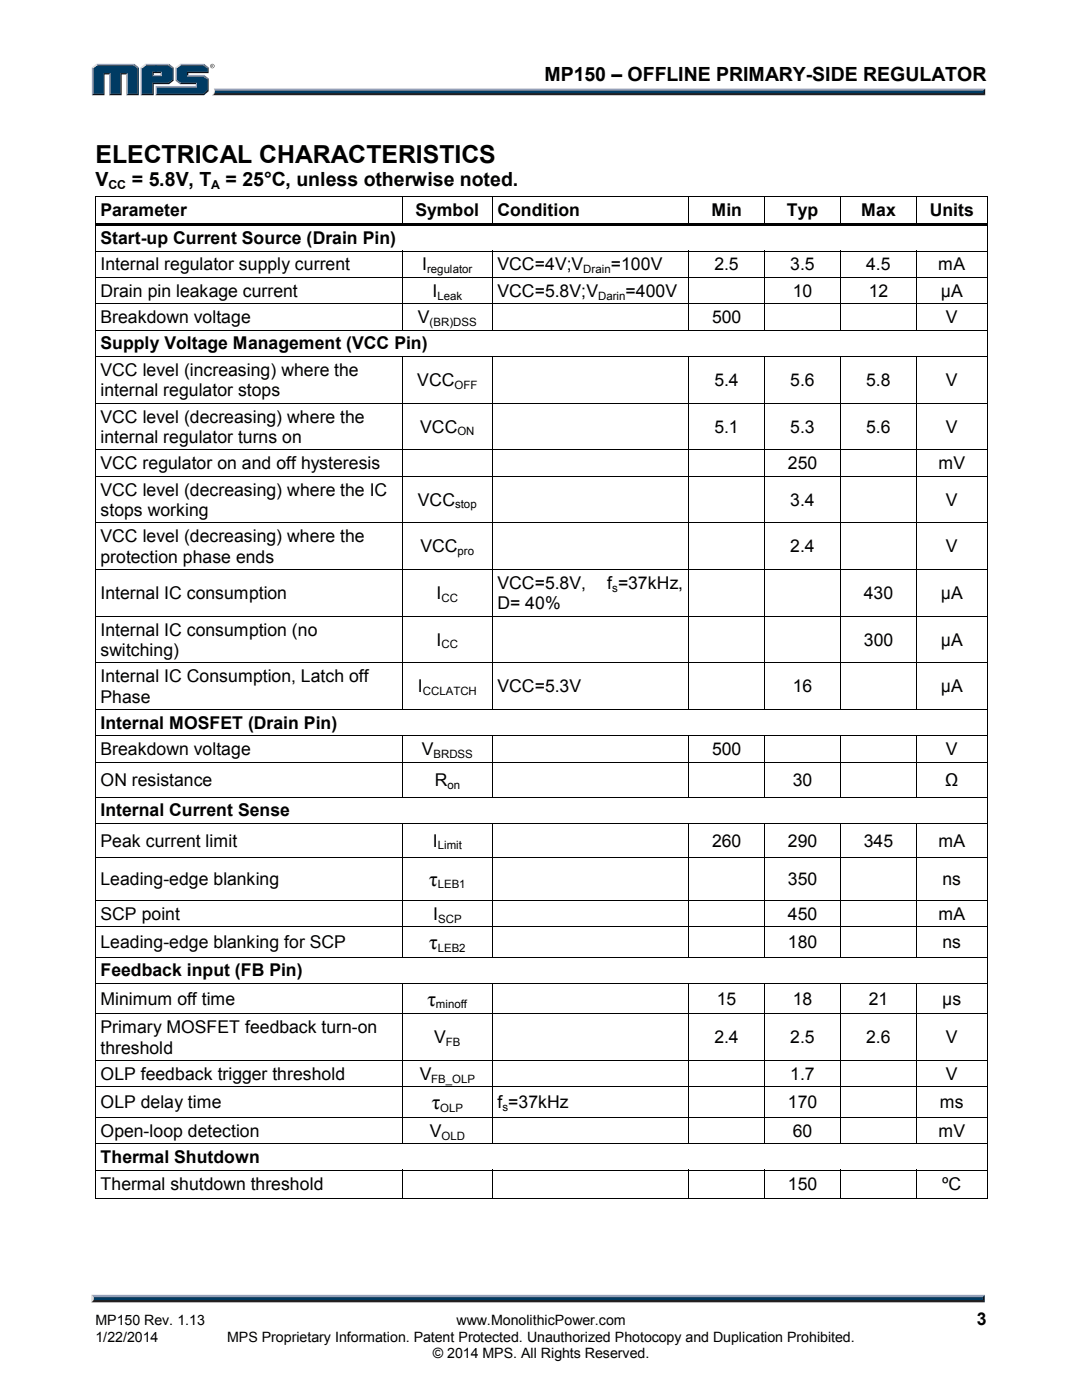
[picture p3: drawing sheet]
<svg xmlns="http://www.w3.org/2000/svg" width="216mm" height="279mm" viewBox="0 0 216 279" stroke-linecap="round" stroke-linejoin="round" font-family="sans-serif">
<path d="M42.7 17.7h153.9l-.4 .7h-153.4z" fill="#94a0b9"/>
<path d="M42.8 18.4h153.4l.4 .6h-154.3l.4-.2z" fill="#231f20"/>
<path d="M196.2 18.1l.4-.4v1.3l-.4-.4z" fill="#001339"/>
<path d="M42.9 18.1h153.3v.5h-153.4z" fill="#003b63"/>
<path d="M42.7 17.7l.2 .5a.79 .79 0 0 1-.6 .8l.1-.1a1.23 1.23 0 0 0 .3-1.2z" fill="#dcddde"/>
<path d="M30.4 15.2l.3-.3h1.3l.3 .3z" fill="#94a0b9"/>
<g fill="#003b63">
<path d="M18.6 13.6l.8-.6h7.2l.8 .6v5.1h-2v-4.1h-1.4v4.1h-2v-4.1h-1.4v4.1h-2z"/>
<path d="M28.3 13.6l.8-.6h2.2v1.3h-.9v.9h1.9v-.9h-1.3v-1.3h2.6l.8 .6v2.3l-.8 .6h-3.2v2.2h-2.1z"/>
<path d="M31.3 17.4h8v-.9h-3.2l-.9-.6v-2.3l.9-.6h4.4l.9 .6v.7h-4.1v.9h3.2l.9 .6v2.2l-.9 .7h-9.2z"/>
</g>
<path d="M35.9 12.9h4.8" fill="none" stroke="#94a0b9" stroke-width=".26"/>
<path d="M35 13.4l.9-.7 .2 .3-.8 .6z" fill="#dcddde"/>
<path d="M35.1 13.4v2.7" fill="none" stroke="#94a0b9" stroke-width=".27"/>
<path d="M35 16.1l.3-.2 .8 .6-.2 .3z" fill="#547194"/>
<path d="M35.9 16.7h3.4" fill="none" stroke="#001339" stroke-width=".26"/>
<g fill="#94a0b9">
<path d="M31 17.2h8.1v-.4l.2-.3v.9h-8z"/>
<path d="M31 17.2l.3 .2v1.3l-.3 .3z"/>
</g>
<path d="M37.3 14.3h4.1v-.7l.2-.2v1.2h-4v.3l-.3 .3z" fill="#001339"/>
<path d="M37.3 15.1h3.4" fill="none" stroke="#94a0b9" stroke-width=".26"/>
<path d="M40.7 14.9l.9 .8-.2 .1-.9-.6z" fill="#547194"/>
<g fill="#001339">
<path d="M31 19l.3-.3h9.2l.9-.7v-2.2l.2-.1v2.5l-.9 .8z"/>
<path d="M30.4 16.5h3.2l.8-.6v-2.3l.2-.2v2.7l-.9 .7h-3v2.2h-2.6l.2-.3h2.1z"/>
</g>
<path d="M33.7 12.7l.9 .7-.2 .2-.8-.6z" fill="#547194"/>
<path d="M29 12.9h4.7" fill="none" stroke="#94a0b9" stroke-width=".26"/>
<path d="M28.1 13.4l.9-.7 .1 .3-.8 .6z" fill="#dcddde"/>
<path d="M28.2 13.4v5.6" fill="none" stroke="#94a0b9" stroke-width=".27"/>
<path d="M32 14.6l.3-.3v.9l-.3-.3z" fill="#94a0b9"/>
<g fill="#001339">
<path d="M30.4 14.3h1.9l-.3 .3h-1.3v.3l-.3 .3z"/>
<path d="M27.4 13.6l.3-.2v5.6h-2.5l.2-.3h2z"/>
</g>
<path d="M26.8 12.7l.9 .7-.3 .2-.8-.6z" fill="#547194"/>
<path d="M19.2 12.9h7.6" fill="none" stroke="#94a0b9" stroke-width=".26"/>
<path d="M18.3 13.4l.9-.7 .2 .3-.8 .6z" fill="#dcddde"/>
<path d="M18.5 13.4v5.6" fill="none" stroke="#94a0b9" stroke-width=".27"/>
<path d="M20.6 14.6h1.4l-.2 .3h-.9v4.1h-2.6l.3-.3h2z" fill="#001339"/>
<path d="M21.9 14.6v4.4" fill="none" stroke="#94a0b9" stroke-width=".27"/>
<path d="M24 14.6h1.4l-.2 .3h-.9v4.1h-2.5l.2-.3h2z" fill="#001339"/>
<path d="M25.3 14.6v4.4" fill="none" stroke="#94a0b9" stroke-width=".27"/>
<path d="M40.7 12.7l.9 .7-.2 .2-.9-.6z" fill="#547194"/>
<g fill="#231f20">
<path d="M18.7 259.2h177.4l.4 .7h-178.3z"/>
<path d="M41.9 13.2a.45 .45 0 0 1 .9 0 .45 .45 0 0 1-.9 0zM42 13.2a.37 .37 0 0 0 .7 0 .37 .37 0 0 0-.7 0zM42.2 12.9l.3 .1 .1 .4-.3-.2-.1 .2zM42.3 13v.2l.1-.1z"/>
</g>
<path d="M18.3 258.4h178.2l-.4 .8h-177.4z" fill="#94a0b9"/>
<path d="M196.5 258.4v1.5l-.4-.4v-.6z" fill="#001339"/>
<path d="M18.7 258.9h177.4v.6h-177.4z" fill="#003b63"/>
<path d="M18.2 258.4l.5 .5v.5l-.5 .5z" fill="#dcddde"/>
<g fill="#000">
<path d="M19 39.2h.1v.6h-.1zM80.2 39.2h.2v.6h-.2zM98.2 39.2h.1v.6h-.1zM137.3 39.2h.2v.6h-.2zM152.4 39.2h.2v.6h-.2zM167.6 39.2h.2v.6h-.2zM182.8 39.2h.2v.6h-.2zM196.9 39.2h.2v.6h-.2zM196.9 39.2h.2v.1h-.2zM19 44.4h.1v1.1h-.1zM19 50h.1v.7h-.1zM19 55.3h.1v.7h-.1z"/>
<path d="M19.1 44.5h177.8v.5h-177.8zM80.2 50h.2v.7h-.2zM80.2 55.3h.2v.7h-.2zM98.2 50h.1v.7h-.1zM98.2 55.3h.1v.7h-.1zM137.3 50h.2v.7h-.2zM137.3 55.3h.2v.7h-.2zM152.4 50h.2v.7h-.2zM152.4 55.3h.2v.7h-.2zM167.6 50h.2v.7h-.2zM167.6 55.3h.2v.7h-.2zM182.8 50h.2v.7h-.2z"/>
<path d="M182.8 55.3h.2v.7h-.2zM196.9 44.4h.2v1.1h-.2zM196.9 50h.2v.7h-.2zM196.9 55.3h.2v.7h-.2zM19 60.5h.1v.7h-.1zM19 65.8h.1v.7h-.1zM19 71.1h.1v.7h-.1zM80.2 60.5h.2v.7h-.2zM80.2 71.1h.2v.7h-.2zM98.2 60.5h.1v.7h-.1zM98.2 71.1h.1v.7h-.1zM137.3 60.5h.2v.7h-.2z"/>
<path d="M137.3 71.1h.2v.7h-.2zM152.4 60.5h.2v.7h-.2zM152.4 71.1h.2v.7h-.2zM167.6 60.5h.2v.7h-.2zM167.6 71.1h.2v.7h-.2zM182.8 60.5h.2v.7h-.2zM182.8 71.1h.2v.7h-.2zM196.9 60.5h.2v.7h-.2zM196.9 65.8h.2v.7h-.2zM196.9 71.1h.2v.7h-.2zM19 80.4h.1v.7h-.1zM19 89.7h.1v.7h-.1z"/>
<path d="M19 95h.1v.6h-.1zM80.2 80.4h.2v.7h-.2zM80.2 89.7h.2v.7h-.2zM80.2 95h.2v.6h-.2zM98.2 80.4h.1v.7h-.1zM98.2 89.7h.1v.7h-.1zM98.2 95h.1v.6h-.1zM137.3 80.4h.2v.7h-.2zM137.3 89.7h.2v.7h-.2zM137.3 95h.2v.6h-.2zM152.4 80.4h.2v.7h-.2zM152.4 89.7h.2v.7h-.2z"/>
<path d="M152.4 95h.2v.6h-.2zM167.6 80.4h.2v.7h-.2zM167.6 89.7h.2v.7h-.2zM167.6 95h.2v.6h-.2zM182.8 80.4h.2v.7h-.2zM182.8 89.7h.2v.7h-.2zM182.8 95h.2v.6h-.2zM196.9 80.4h.2v.7h-.2zM196.9 89.7h.2v.7h-.2zM196.9 95h.2v.6h-.2zM19 104.3h.1v.6h-.1zM19 113.6h.1v.7h-.1z"/>
<path d="M80.2 104.3h.2v.6h-.2zM80.2 113.6h.2v.7h-.2zM98.2 104.3h.1v.6h-.1zM98.2 113.6h.1v.7h-.1zM137.3 104.3h.2v.6h-.2zM137.3 113.6h.2v.7h-.2zM152.4 104.3h.2v.6h-.2zM152.4 113.6h.2v.7h-.2zM167.6 104.3h.2v.6h-.2zM167.6 113.6h.2v.7h-.2zM182.8 104.3h.2v.6h-.2zM182.8 113.6h.2v.7h-.2z"/>
<path d="M196.9 104.3h.2v.6h-.2zM196.9 113.6h.2v.7h-.2zM19 122.9h.1v.7h-.1zM19 132.2h.1v.7h-.1zM80.2 122.9h.2v.7h-.2zM80.2 132.2h.2v.7h-.2zM98.2 122.9h.1v.7h-.1zM98.2 132.2h.1v.7h-.1zM137.3 122.9h.2v.7h-.2zM137.3 132.2h.2v.7h-.2zM152.4 122.9h.2v.7h-.2zM152.4 132.2h.2v.7h-.2z"/>
<path d="M167.6 122.9h.2v.7h-.2zM167.6 132.2h.2v.7h-.2zM182.8 122.9h.2v.7h-.2zM182.8 132.2h.2v.7h-.2zM196.9 122.9h.2v.7h-.2zM196.9 132.2h.2v.7h-.2zM19 141.5h.1v.7h-.1zM19 146.8h.1v.6h-.1zM19 152h.1v.7h-.1zM19 159h.1v.7h-.1zM80.2 146.8h.2v.6h-.2zM80.2 152h.2v.7h-.2z"/>
<path d="M98.2 146.8h.1v.6h-.1zM98.2 152h.1v.7h-.1zM137.3 146.8h.2v.6h-.2zM137.3 152h.2v.7h-.2zM152.4 146.8h.2v.6h-.2zM152.4 152h.2v.7h-.2zM167.6 146.8h.2v.6h-.2zM167.6 152h.2v.7h-.2zM182.8 146.8h.2v.6h-.2zM182.8 152h.2v.7h-.2zM196.9 141.5h.2v.7h-.2zM196.9 146.8h.2v.6h-.2z"/>
<path d="M196.9 152h.2v.7h-.2zM196.9 159h.2v.7h-.2zM19 164.3h.1v.7h-.1zM19 171h.1v.7h-.1zM80.2 164.3h.2v.7h-.2zM80.2 171h.2v.7h-.2zM98.2 164.3h.1v.7h-.1zM98.2 171h.1v.7h-.1zM137.3 164.3h.2v.7h-.2zM137.3 171h.2v.7h-.2zM152.4 164.3h.2v.7h-.2zM152.4 171h.2v.7h-.2z"/>
<path d="M167.6 164.3h.2v.7h-.2zM167.6 171h.2v.7h-.2zM182.8 164.3h.2v.7h-.2zM182.8 171h.2v.7h-.2zM196.9 164.3h.2v.7h-.2zM196.9 171h.2v.7h-.2zM19 179.6h.1v.7h-.1zM19 184.9h.1v.6h-.1zM19 191h.1v.6h-.1zM19 196.2h.1v.7h-.1zM80.2 179.6h.2v.7h-.2zM80.2 184.9h.2v.6h-.2z"/>
<path d="M80.2 196.2h.2v.7h-.2zM98.2 179.6h.1v.7h-.1zM98.2 184.9h.1v.6h-.1zM98.2 196.2h.1v.7h-.1zM137.3 179.6h.2v.7h-.2zM137.3 184.9h.2v.6h-.2zM137.3 196.2h.2v.7h-.2zM152.4 179.6h.2v.7h-.2zM152.4 184.9h.2v.6h-.2zM152.4 196.2h.2v.7h-.2zM167.6 179.6h.2v.7h-.2zM167.6 184.9h.2v.6h-.2z"/>
<path d="M167.6 196.2h.2v.7h-.2zM182.8 179.6h.2v.7h-.2zM182.8 184.9h.2v.6h-.2zM182.8 196.2h.2v.7h-.2zM196.9 179.6h.2v.7h-.2zM196.9 184.9h.2v.6h-.2zM196.9 191h.2v.6h-.2zM196.9 196.2h.2v.7h-.2zM19 202.3h.1v.6h-.1zM19 211.6h.1v.7h-.1zM19 216.8h.1v.7h-.1zM80.2 202.3h.2v.6h-.2z"/>
<path d="M80.2 211.6h.2v.7h-.2zM80.2 216.8h.2v.7h-.2zM98.2 202.3h.1v.6h-.1zM98.2 211.6h.1v.7h-.1zM98.2 216.8h.1v.7h-.1zM137.3 202.3h.2v.6h-.2zM137.3 211.6h.2v.7h-.2zM137.3 216.8h.2v.7h-.2zM152.4 202.3h.2v.6h-.2zM152.4 211.6h.2v.7h-.2zM152.4 216.8h.2v.7h-.2zM167.6 202.3h.2v.6h-.2z"/>
<path d="M167.6 211.6h.2v.7h-.2zM167.6 216.8h.2v.7h-.2zM182.8 202.3h.2v.6h-.2zM182.8 211.6h.2v.7h-.2zM182.8 216.8h.2v.7h-.2zM196.9 202.3h.2v.6h-.2zM196.9 211.6h.2v.7h-.2zM196.9 216.8h.2v.7h-.2zM19 222.9h.1v.7h-.1zM19 228.2h.1v.7h-.1zM19 233.4h.1v.7h-.1zM80.2 222.9h.2v.7h-.2z"/>
<path d="M80.2 233.4h.2v.7h-.2zM98.2 222.9h.1v.7h-.1zM98.2 233.4h.1v.7h-.1zM137.3 222.9h.2v.7h-.2zM137.3 233.4h.2v.7h-.2zM152.4 222.9h.2v.7h-.2zM152.4 233.4h.2v.7h-.2zM167.6 222.9h.2v.7h-.2zM167.6 233.4h.2v.7h-.2zM182.8 222.9h.2v.7h-.2zM182.8 233.4h.2v.7h-.2zM196.9 222.9h.2v.7h-.2z"/>
<path d="M196.9 228.2h.2v.7h-.2zM196.9 233.4h.2v.7h-.2zM196.9 239.1h.2v.2h-.2z"/>
</g>
<g fill="none" stroke="#000" stroke-width=".2">
<path d="M19 39.2h61.2M19 39.8v4.6M80.3 39.8v4.6M80.4 39.2h17.8M98.3 39.8v4.6M98.3 39.2h39M137.4 39.8v4.6M137.5 39.2h14.9M152.5 39.8v4.6M152.6 39.2h15M167.7 39.8v4.6M167.8 39.2h15"/>
<path d="M182.9 39.8v4.6M183 39.2h13.9M197 39.8v4.6M19 45.5v4.5M19 50.7v4.6M19 56v4.5M19.1 50.1h61.1M19.1 55.4h61.1M80.3 50.7v4.6M80.3 56v4.5M80.4 50.1h17.8M80.4 55.4h17.8"/>
<path d="M98.3 50.7v4.6M98.3 56v4.5M98.3 50.1h39M98.3 55.4h39M137.4 50.7v4.6M137.4 56v4.5M137.5 50.1h14.9M137.5 55.4h14.9M152.5 50.7v4.6M152.5 56v4.5M152.6 50.1h15M152.6 55.4h15"/>
<path d="M167.7 50.7v4.6M167.7 56v4.5M167.8 50.1h15M167.8 55.4h15M182.9 50.7v4.6M182.9 56v4.5M183 50.1h13.9M183 55.4h13.9M197 45.5v4.5M197 50.7v4.6M197 56v4.5M19 61.2v4.6"/>
<path d="M19 66.5v4.6M19 71.8v8.6M19.1 60.6h61.1M19.1 65.9h177.8M19.1 71.2h61.1M80.3 61.2v4.6M80.3 71.8v8.6M80.4 60.6h17.8M80.4 71.2h17.8M98.3 61.2v4.6M98.3 71.8v8.6M98.3 60.6h39"/>
<path d="M98.3 71.2h39M137.4 61.2v4.6M137.4 71.8v8.6M137.5 60.6h14.9M137.5 71.2h14.9M152.5 61.2v4.6M152.5 71.8v8.6M152.6 60.6h15M152.6 71.2h15M167.7 61.2v4.6M167.7 71.8v8.6M167.8 60.6h15"/>
<path d="M167.8 71.2h15M182.9 61.2v4.6M182.9 71.8v8.6M183 60.6h13.9M183 71.2h13.9M197 61.2v4.6M197 66.5v4.6M197 71.8v8.6M19 81.1v8.6M19 90.4v4.6M19 95.6v8.7M19.1 80.5h61.1"/>
<path d="M19.1 89.8h61.1M19.1 95h61.1M80.3 81.1v8.6M80.3 90.4v4.6M80.3 95.6v8.7M80.4 80.5h17.8M80.4 89.8h17.8M80.4 95h17.8M98.3 81.1v8.6M98.3 90.4v4.6M98.3 95.6v8.7M98.3 80.5h39"/>
<path d="M98.3 89.8h39M98.3 95h39M137.4 81.1v8.6M137.4 90.4v4.6M137.4 95.6v8.7M137.5 80.5h14.9M137.5 89.8h14.9M137.5 95h14.9M152.5 81.1v8.6M152.5 90.4v4.6M152.5 95.6v8.7M152.6 80.5h15"/>
<path d="M152.6 89.8h15M152.6 95h15M167.7 81.1v8.6M167.7 90.4v4.6M167.7 95.6v8.7M167.8 80.5h15M167.8 89.8h15M167.8 95h15M182.9 81.1v8.6M182.9 90.4v4.6M182.9 95.6v8.7M183 80.5h13.9"/>
<path d="M183 89.8h13.9M183 95h13.9M197 81.1v8.6M197 90.4v4.6M197 95.6v8.7M19 104.9v8.7M19 114.3v8.6M19.1 104.4h61.1M19.1 113.7h61.1M80.3 104.9v8.7M80.3 114.3v8.6M80.4 104.4h17.8"/>
<path d="M80.4 113.7h17.8M98.3 104.9v8.7M98.3 114.3v8.6M98.3 104.4h39M98.3 113.7h39M137.4 104.9v8.7M137.4 114.3v8.6M137.5 104.4h14.9M137.5 113.7h14.9M152.5 104.9v8.7M152.5 114.3v8.6M152.6 104.4h15"/>
<path d="M152.6 113.7h15M167.7 104.9v8.7M167.7 114.3v8.6M167.8 104.4h15M167.8 113.7h15M182.9 104.9v8.7M182.9 114.3v8.6M183 104.4h13.9M183 113.7h13.9M197 104.9v8.7M197 114.3v8.6M19 123.6v8.6"/>
<path d="M19 132.9v8.6M19.1 123h61.1M19.1 132.3h61.1M80.3 123.6v8.6M80.3 132.9v8.6M80.4 123h17.8M80.4 132.3h17.8M98.3 123.6v8.6M98.3 132.9v8.6M98.3 123h39M98.3 132.3h39M137.4 123.6v8.6"/>
<path d="M137.4 132.9v8.6M137.5 123h14.9M137.5 132.3h14.9M152.5 123.6v8.6M152.5 132.9v8.6M152.6 123h15M152.6 132.3h15M167.7 123.6v8.6M167.7 132.9v8.6M167.8 123h15M167.8 132.3h15M182.9 123.6v8.6"/>
<path d="M182.9 132.9v8.6M183 123h13.9M183 132.3h13.9M197 123.6v8.6M197 132.9v8.6M19 142.2v4.6M19 147.4v4.6M19 152.7v6.3M19 159.7v4.6M19.1 141.6h177.8M19.1 146.9h61.1M19.1 152.1h61.1"/>
<path d="M19.1 159.1h177.8M80.3 147.4v4.6M80.3 152.7v6.3M80.4 146.9h17.8M80.4 152.1h17.8M98.3 147.4v4.6M98.3 152.7v6.3M98.3 146.9h39M98.3 152.1h39M137.4 147.4v4.6M137.4 152.7v6.3M137.5 146.9h14.9"/>
<path d="M137.5 152.1h14.9M152.5 147.4v4.6M152.5 152.7v6.3M152.6 146.9h15M152.6 152.1h15M167.7 147.4v4.6M167.7 152.7v6.3M167.8 146.9h15M167.8 152.1h15M182.9 147.4v4.6M182.9 152.7v6.3M183 146.9h13.9"/>
<path d="M183 152.1h13.9M197 142.2v4.6M197 147.4v4.6M197 152.7v6.3M197 159.7v4.6M19 165v6M19 171.7v7.9M19.1 164.4h61.1M19.1 171.1h61.1M19.1 179.7h61.1M80.3 165v6M80.3 171.7v7.9"/>
<path d="M80.4 164.4h17.8M80.4 171.1h17.8M80.4 179.7h17.8M98.3 165v6M98.3 171.7v7.9M98.3 164.4h39M98.3 171.1h39M98.3 179.7h39M137.4 165v6M137.4 171.7v7.9M137.5 164.4h14.9M137.5 171.1h14.9"/>
<path d="M137.5 179.7h14.9M152.5 165v6M152.5 171.7v7.9M152.6 164.4h15M152.6 171.1h15M152.6 179.7h15M167.7 165v6M167.7 171.7v7.9M167.8 164.4h15M167.8 171.1h15M167.8 179.7h15M182.9 165v6"/>
<path d="M182.9 171.7v7.9M183 164.4h13.9M183 171.1h13.9M183 179.7h13.9M197 165v6M197 171.7v7.9M19 180.3v4.6M19 185.5v5.5M19 191.6v4.6M19 196.9v5.4M19.1 185h61.1M19.1 191.1h177.8"/>
<path d="M19.1 196.3h61.1M80.3 180.3v4.6M80.3 185.5v5.5M80.3 196.9v5.4M80.4 185h17.8M80.4 196.3h17.8M98.3 180.3v4.6M98.3 185.5v5.5M98.3 196.9v5.4M98.3 185h39M98.3 196.3h39M137.4 180.3v4.6"/>
<path d="M137.4 185.5v5.5M137.4 196.9v5.4M137.5 185h14.9M137.5 196.3h14.9M152.5 180.3v4.6M152.5 185.5v5.5M152.5 196.9v5.4M152.6 185h15M152.6 196.3h15M167.7 180.3v4.6M167.7 185.5v5.5M167.7 196.9v5.4"/>
<path d="M167.8 185h15M167.8 196.3h15M182.9 180.3v4.6M182.9 185.5v5.5M182.9 196.9v5.4M183 185h13.9M183 196.3h13.9M197 180.3v4.6M197 185.5v5.5M197 191.6v4.6M197 196.9v5.4M19 202.9v8.7"/>
<path d="M19 212.3v4.5M19 217.5v5.4M19.1 202.4h61.1M19.1 211.7h61.1M19.1 216.9h61.1M80.3 202.9v8.7M80.3 212.3v4.5M80.3 217.5v5.4M80.4 202.4h17.8M80.4 211.7h17.8M80.4 216.9h17.8M98.3 202.9v8.7"/>
<path d="M98.3 212.3v4.5M98.3 217.5v5.4M98.3 202.4h39M98.3 211.7h39M98.3 216.9h39M137.4 202.9v8.7M137.4 212.3v4.5M137.4 217.5v5.4M137.5 202.4h14.9M137.5 211.7h14.9M137.5 216.9h14.9M152.5 202.9v8.7"/>
<path d="M152.5 212.3v4.5M152.5 217.5v5.4M152.6 202.4h15M152.6 211.7h15M152.6 216.9h15M167.7 202.9v8.7M167.7 212.3v4.5M167.7 217.5v5.4M167.8 202.4h15M167.8 211.7h15M167.8 216.9h15M182.9 202.9v8.7"/>
<path d="M182.9 212.3v4.5M182.9 217.5v5.4M183 202.4h13.9M183 211.7h13.9M183 216.9h13.9M197 202.9v8.7M197 212.3v4.5M197 217.5v5.4M19 239.2h61.2M19 223.6v4.6M19 228.9v4.5M19 234.1v5.2"/>
<path d="M19.1 223h61.1M19.1 228.3h177.8M19.1 233.5h61.1M80.3 223.6v4.6M80.3 234.1v5.2M80.4 223h17.8M80.4 233.5h17.8M80.4 239.2h17.8M98.3 223.6v4.6M98.3 234.1v5.2M98.3 223h39M98.3 233.5h39"/>
<path d="M98.3 239.2h39M137.4 223.6v4.6M137.4 234.1v5.2M137.5 223h14.9M137.5 233.5h14.9M137.5 239.2h14.9M152.5 223.6v4.6M152.5 234.1v5.2M152.6 223h15M152.6 233.5h15M152.6 239.2h15M167.7 223.6v4.6"/>
<path d="M167.7 234.1v5.2M167.8 223h15M167.8 233.5h15M167.8 239.2h15M182.9 223.6v4.6M182.9 234.1v5.2M183 223h13.9M183 233.5h13.9M183 239.2h13.9M197 223.6v4.6M197 228.9v4.5M197 234.1v5.2"/>
</g>
<text font-size="5" x="19" y="32.6">ELECTRICAL CHARACTERISTICS</text>
<g font-size="4.2">
<text x="85.6" y="176.7">τ</text>
<text x="85.6" y="189.4">τ</text>
<text x="85.3" y="200.7">τ</text>
<text x="86.1" y="221.3">τ</text>
</g>
<g font-size="3.9">
<text x="108.6" y="16.3">MP150 – OFFLINE PRIMARY-SIDE REGULATOR</text>
<text x="19" y="37.2">V</text>
<text x="26.3" y="37.2">= 5.8V, T</text>
<text x="45" y="37.2">= 25°C, unless otherwise noted.</text>
</g>
<g font-size="3.5">
<text x="20.1" y="43.1">Parameter</text>
<text x="82.9" y="43.1">Symbol</text>
<text x="99.2" y="43.1">Condition</text>
<text x="142" y="43.1">Min</text>
<text x="157" y="43.1">Typ</text>
<text x="171.8" y="43.1">Max</text>
<text x="185.5" y="43.1">Units</text>
<text x="20.1" y="48.7">Start-up Current Source (Drain Pin)</text>
<text x="20.1" y="54">Internal regulator supply current</text>
<text x="84.2" y="54">I</text>
<text x="99.3" y="54">VCC=4V;V</text>
<text x="121.9" y="54">=100V</text>
<text x="142.5" y="54">2.5</text>
<text x="157.7" y="54">3.5</text>
<text x="172.8" y="54">4.5</text>
<text x="187.2" y="54">mA</text>
<text x="20.1" y="59.2">Drain pin leakage current</text>
<text x="86.3" y="59.2">I</text>
<text x="99.3" y="59.2">VCC=5.8V;V</text>
<text x="124.8" y="59.2">=400V</text>
<text x="158.2" y="59.2">10</text>
<text x="173.4" y="59.2">12</text>
<text x="187.7" y="59.2">μA</text>
<text x="20.1" y="64.5">Breakdown voltage</text>
<text x="83.4" y="64.5">V</text>
<text x="142.1" y="64.5">500</text>
<text x="188.8" y="64.5">V</text>
<text x="20.1" y="69.7">Supply Voltage Management (VCC Pin)</text>
<text x="20.1" y="75">VCC level (increasing) where the</text>
<text x="83.3" y="77">VCC</text>
<text x="142.5" y="77">5.4</text>
<text x="157.7" y="77">5.6</text>
<text x="172.8" y="77">5.8</text>
<text x="188.8" y="77">V</text>
<text x="20.1" y="79">internal regulator stops</text>
<text x="20.1" y="84.3">VCC level (decreasing) where the</text>
<text x="20.1" y="88.3">internal regulator turns on</text>
<text x="83.9" y="86.4">VCC</text>
<text x="142.5" y="86.4">5.1</text>
<text x="157.7" y="86.4">5.3</text>
<text x="172.8" y="86.4">5.6</text>
<text x="188.8" y="86.4">V</text>
<text x="20.1" y="93.6">VCC regulator on and off hysteresis</text>
<text x="157.2" y="93.6">250</text>
<text x="187.2" y="93.6">mV</text>
<text x="20.1" y="98.9">VCC level (decreasing) where the IC</text>
<text x="83.4" y="100.9">VCC</text>
<text x="157.7" y="100.9">3.4</text>
<text x="188.8" y="100.9">V</text>
<text x="20.1" y="103">stops working</text>
<text x="20.1" y="108.2">VCC level (decreasing) where the</text>
<text x="20.1" y="112.3">protection phase ends</text>
<text x="83.9" y="110.2">VCC</text>
<text x="157.7" y="110.2">2.4</text>
<text x="188.8" y="110.2">V</text>
<text x="20.1" y="119.5">Internal IC consumption</text>
<text x="87.1" y="119.5">I</text>
<text x="99.3" y="117.5">VCC=5.8V,</text>
<text x="121.2" y="117.5">f =37kHz,</text>
<text x="172.4" y="119.5">430</text>
<text x="187.7" y="119.5">μA</text>
<text x="99.3" y="121.6">D= 40%</text>
<text x="20.1" y="126.8">Internal IC consumption (no</text>
<text x="20.1" y="130.9">switching)</text>
<text x="87.1" y="128.9">I</text>
<text x="172.4" y="128.9">300</text>
<text x="187.7" y="128.9">μA</text>
<text x="20.1" y="136.1">Internal IC Consumption, Latch off</text>
<text x="20.1" y="140.2">Phase</text>
<text x="83.4" y="138.2">I</text>
<text x="99.3" y="138.2">VCC=5.3V</text>
<text x="158.2" y="138.2">16</text>
<text x="187.7" y="138.2">μA</text>
<text x="20.1" y="145.4">Internal MOSFET (Drain Pin)</text>
<text x="20.1" y="150.7">Breakdown voltage</text>
<text x="84.2" y="150.7">V</text>
<text x="142.1" y="150.7">500</text>
<text x="188.8" y="150.7">V</text>
<text x="20.1" y="156.8">ON resistance</text>
<text x="86.7" y="156.8">R</text>
<text x="158.2" y="156.8">30</text>
<text x="188.6" y="156.8">Ω</text>
<text x="20.1" y="162.9">Internal Current Sense</text>
<text x="20.1" y="169">Peak current limit</text>
<text x="86.4" y="169">I</text>
<text x="142.1" y="169">260</text>
<text x="157.2" y="169">290</text>
<text x="172.4" y="169">345</text>
<text x="187.2" y="169">mA</text>
<text x="20.1" y="176.6">Leading-edge blanking</text>
<text x="157.2" y="176.6">350</text>
<text x="188" y="176.6">ns</text>
<text x="20.1" y="183.6">SCP point</text>
<text x="86.4" y="183.6">I</text>
<text x="157.2" y="183.6">450</text>
<text x="187.2" y="183.6">mA</text>
<text x="20.1" y="189.2">Leading-edge blanking for SCP</text>
<text x="157.2" y="189.2">180</text>
<text x="188" y="189.2">ns</text>
<text x="20.1" y="194.9">Feedback input (FB Pin)</text>
<text x="20.1" y="200.5">Minimum off time</text>
<text x="143" y="200.5">15</text>
<text x="158.2" y="200.5">18</text>
<text x="173.4" y="200.5">21</text>
<text x="188" y="200.5">μs</text>
<text x="20.1" y="206.2">Primary MOSFET feedback turn-on</text>
<text x="86.7" y="208.2">V</text>
<text x="142.5" y="208.2">2.4</text>
<text x="157.7" y="208.2">2.5</text>
<text x="172.8" y="208.2">2.6</text>
<text x="188.8" y="208.2">V</text>
<text x="20.1" y="210.3">threshold</text>
<text x="20.1" y="215.5">OLP feedback trigger threshold</text>
<text x="83.7" y="215.5">V</text>
<text x="157.7" y="215.5">1.7</text>
<text x="188.8" y="215.5">V</text>
<text x="20.1" y="221.1">OLP delay time</text>
<text x="99.3" y="221.1">f =37kHz</text>
<text x="157.2" y="221.1">170</text>
<text x="187.5" y="221.1">ms</text>
<text x="20.1" y="226.9">Open-loop detection</text>
<text x="85.8" y="226.9">V</text>
<text x="158.2" y="226.9">60</text>
<text x="187.2" y="226.9">mV</text>
<text x="20.1" y="232.1">Thermal Shutdown</text>
<text x="20.1" y="237.6">Thermal shutdown threshold</text>
<text x="157.2" y="237.6">150</text>
<text x="188" y="237.6">ºC</text>
<text x="194.9" y="264.5">3</text>
</g>
<g font-size="2.8">
<text x="19" y="267.9">1/22/2014</text>
<text x="19" y="264.5">MP150 Rev. 1.13</text>
<text x="45.3" y="267.9">MPS Proprietary Information. Patent Protected. Unauthorized Photocopy and Duplication Prohibited.</text>
<text x="91.1" y="264.5">www.MonolithicPower.com</text>
<text x="86.4" y="271.1">© 2014 MPS. All Rights Reserved.</text>
</g>
<g font-size="2.5">
<text x="21.6" y="37.8">CC</text>
<text x="42.2" y="37.8">A</text>
</g>
<g font-size="2.3">
<text x="85.2" y="54.5">regulator</text>
<text x="87.3" y="59.8">Leak</text>
<text x="116.4" y="54.5">Drain</text>
<text x="119.3" y="59.8">Darin</text>
<text x="85.7" y="65">(BR)DSS</text>
<text x="90.7" y="77.6">OFF</text>
<text x="91.3" y="86.9">ON</text>
<text x="90.8" y="101.5">stop</text>
<text x="91.3" y="110.8">pro</text>
<text x="122.2" y="118.1">s</text>
<text x="88.1" y="120.1">CC</text>
<text x="88.1" y="129.4">CC</text>
<text x="84.4" y="138.7">CCLATCH</text>
<text x="86.5" y="151.3">BRDSS</text>
<text x="89.3" y="157.4">on</text>
<text x="87.3" y="169.5">Limit</text>
<text x="87.3" y="177.3">LEB1</text>
<text x="87.4" y="184.1">SCP</text>
<text x="87.3" y="189.9">LEB2</text>
<text x="87" y="201.3">minoff</text>
<text x="89" y="208.8">FB</text>
<text x="86.1" y="216.1">FB_OLP</text>
<text x="87.8" y="221.9">OLP</text>
<text x="100.3" y="221.7">s</text>
<text x="88.1" y="227.4">OLD</text>
</g>
</svg>
